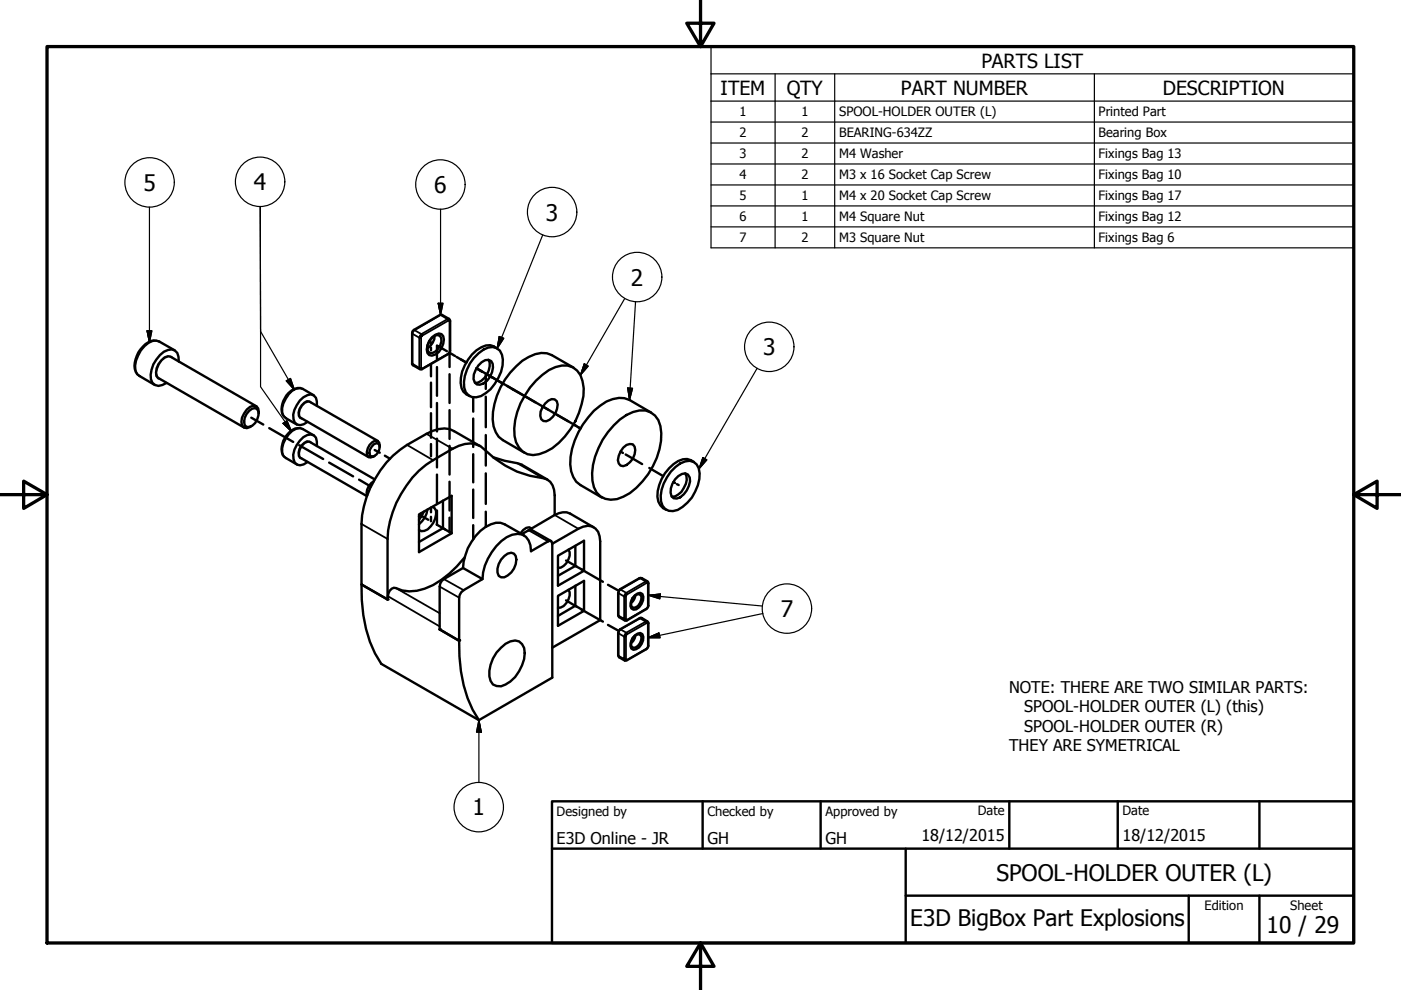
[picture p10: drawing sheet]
<svg xmlns="http://www.w3.org/2000/svg" width="297mm" height="210mm" viewBox="0 0 297 210" stroke-linecap="round" stroke-linejoin="round" font-family="sans-serif">
<!-- layer: Tweak Trail (ISO) -->
<g fill="none" stroke="#000" stroke-width=".51">
<path d="M91.4 72.6v.5M91.4 73.7v.6M91.4 77.2v2.6M92.6 77.8v6.1M94.7 74.5l-2.1-1.2v3M95.3 79.3v6.1M96.5 75.5l-1.2-.7v3M96.8 75.7l2.1 1.2M101 78.1l.4 .2M101 78.1l1.2 .7M101 78.1l3.5 2M101.7 78.5l.4 .2"/>
<path d="M103.5 79.5l2.7 1.6M53.3 88.6l2.5 1.4M57.1 90.8l5.1 2.9M63.4 94.4l5.1 2.9M69.8 98.1l5.1 2.9M79.4 95.4l1.1 .6M81.6 96.6l1.1 .7M91.4 81.1v5.2M91.4 87.6v5.2M91.4 94.1v2.6M92.6 85.4v6.1M92.6 93v6.1"/>
<path d="M95.3 87v6.1M95.3 94.5v6.1M100.3 84.2v3.1M100.3 88.7v6.1M100.3 96.3v6M103 84.1v6.5M103 92.2v6.5M106.3 81.1l7.2 4.2M106.8 81.4l-3.8-2.2v3.3M107.5 81.8l1.4 .8M108.6 82.5l7.6 4.3M115.4 86.4l5.1 2.9"/>
<path d="M118 87.9l4.2 2.4M121.7 90.1l1.4 .7M131.6 95.7l.5 .3M132.7 96.4l3.4 2M137.7 99.2l2.9 1.7M76.1 101.7l2.5 1.5M88.9 109.4h.1M89 109.2l1.8 1M89.2 109.5l.1 .1M91.4 107.6v1M91.4 109.6v.9M92.6 111.2l1.8 1"/>
<path d="M92.6 100.6v6.1M92.6 108.2v3.1M95.3 102.1v6.1M95.3 109.8v3M100.3 103.8v6M100.3 111.4v2.9M103 100.4v6.4M103 108.5v3.2M120 118.8l2.2 1.3M142.7 102.2l.4 .2M143.5 102.7l.4 .1M120 127.3l2.2 1.3"/>
<path d="M123.3 120.7l4.5 2.7M123.3 129.3l4.5 2.5M128.9 124l2.3 1.3M128.9 132.5l2.3 1.3M134.1 135.5h.1M134.1 127h.1M134.2 127h.1"/>
</g>
<!-- layer: Visible (ISO) -->
<g fill="none" stroke="#000" stroke-width=".51">
<path d="M29.6 79.7l3.2 1.9M33.8 72.4l3.2 1.9M36.3 75.7l18.1 10.4M37.9 76.7l-.1-1a1.62 1.62 0 0 0-2.2-1.5 6.2 6.2 0 0 0-3.6 6.2 1.68 1.68 0 0 0 2.4 1.2l.9-.4M91.6 71.5l.7-.5 .7-.3 .6 .1a2.35 2.35 0 0 1 0 3 2.28 2.28 0 0 1-2.6 1.5 2.35 2.35 0 0 1 0-3zM91.6 71.7l.6-.5 .6-.2 .5 .2a2.57 2.57 0 0 1-2.1 3.6l-.5-.3a2.66 2.66 0 0 1 .9-2.8zM92.1 71.2a3.4 3.4 0 0 1-1.5 2.7M100.5 75.9a5.5 5.5 0 0 1 4-2.3 2.43 2.43 0 0 1 2.1 2.6 9.1 9.1 0 0 1-4.6 7.8 2.38 2.38 0 0 1-3.6-1.8 8.2 8.2 0 0 1 2.1-6.3zM101.4 77.5l.7-.7 .8-.4 .7-.1 .5 .3a3.4 3.4 0 0 1-.8 4.1l-.8 .6-.8 .3-.6-.1a2.18 2.18 0 0 1-.3-3zM103.6 76.3a3.5 3.5 0 0 1-.9 3.9l-1.4 .9-.6 .1M105.4 73.9a2.7 2.7 0 0 0-3.4-.3 8.5 8.5 0 0 0-4.1 8.7l.3 .7 1.4 1M121.6 77.9l-4.6-2.6a5 5 0 0 0-4.9 .4 15.7 15.7 0 0 0-7.6 13.2 5.2 5.2 0 0 0 2.1 4.4l4.6 2.7"/>
<path d="M33.7 80.2l18.1 10.4M52.8 87.1l.7-.5 .6-.1 .4 .3a2.86 2.86 0 0 1-1.7 3.7h-.5a2.03 2.03 0 0 1 0-2.7zM54.9 87.7l-.2-1.1-.3-.5a2.24 2.24 0 0 0-2.6 1.6l-.5 .9-.1 .8 .1 .8 .5 .4 .5 .2 1-.5M60.6 88.7l2.3 1.3M60.6 97.1l2.3 1.4M63.8 88.6l14.4 8.3M63.8 97.1l14 8.1M64.2 82.5l2.3 1.3M64.2 91l2.3 1.3M65.8 85.3l14.3 8.2M65.8 93.8l13.6 7.8M67.2 86.1a1.86 1.86 0 0 0-1.3-2.5 4.8 4.8 0 0 0-3.7 5.3 1.41 1.41 0 0 0 2.2 1.1l.8-.6"/>
<path d="M67.2 94.6l-.2-1.8a1.68 1.68 0 0 0-2.7-.1 4.8 4.8 0 0 0-1.8 5.4 1.78 1.78 0 0 0 2.7-.1M79.2 94.2l.6-.2 .5 .1a1.93 1.93 0 0 1-1.5 2.7l-.4-.2a2.13 2.13 0 0 1 .8-2.4zM80.5 94.8l-.1-1-.4-.3a1.98 1.98 0 0 0-2 1.5l-.2 1.4 .3 .5 .4 .1 .9-.3M113.7 80.7a8.6 8.6 0 0 1 6.6-3.2 4 4 0 0 1 3.2 3.3 10.7 10.7 0 0 1-.8 6.7 15.4 15.4 0 0 1-7 8.3 4.2 4.2 0 0 1-5.7-.9 7.4 7.4 0 0 1-.8-5.8 16.5 16.5 0 0 1 4.5-8.4zM115.6 85.6l.7-.7 .7-.3 .6 .1 .4 .4a3.6 3.6 0 0 1-2.2 4.2h-.6a2.04 2.04 0 0 1-.2-2.9zM130.1 90.2a8.6 8.6 0 0 1 6.7-3.2 4 4 0 0 1 3.2 3.3 15.2 15.2 0 0 1-6.5 14.3 5.6 5.6 0 0 1-6.2 .7 5.6 5.6 0 0 1-1.8-5 16.5 16.5 0 0 1 4.6-10.1zM132.1 94.9l.7-.6 .7-.2 .7 .1a2.46 2.46 0 0 1 0 3.1l-1.4 1.3-.7 .2-.5-.1-.4-.4a3.6 3.6 0 0 1 .9-3.4zM138 87.5l-4.5-2.7a5.7 5.7 0 0 0-6.2 1.2 16.4 16.4 0 0 0-6.4 12.5 5.2 5.2 0 0 0 2.2 4.3l4.5 2.7M143.2 99a3.6 3.6 0 0 1 3.9-1 3.3 3.3 0 0 1 1.2 3.6 8.8 8.8 0 0 1-4.6 6.5 2.4 2.4 0 0 1-3.6-1.8 8.8 8.8 0 0 1 3.1-7.3zM147.1 98a2.82 2.82 0 0 0-3.3-.2 8.9 8.9 0 0 0-4.4 7.5 3 3 0 0 0 1.9 2.8M79.2 102.1a2.79 2.79 0 0 0-1.3 3M89.2 108.9l-.4 .6"/>
<path d="M89.9 108.5l-1.1 1.7M90.6 108a4.7 4.7 0 0 1-1.8 3.2M91.7 107.5l.4 .2a3.2 3.2 0 0 1-.8 3.9 1.83 1.83 0 0 1-2.5 .8M93.9 112l1.9 1.1v-8l-7 4v8l7-4M93.9 106.1v5.9l-5.1 2.9M112.7 112a1.68 1.68 0 0 0-2.3 1.1M117.6 109.2v-4.2a3.3 3.3 0 0 0-2.5-3.6 22.2 22.2 0 0 1-13.2-6.8 5.1 5.1 0 0 0-4.6-.1 31.6 31.6 0 0 0-9.9 6.8 21.7 21.7 0 0 0-5.2 13v12.8a2.46 2.46 0 0 1 1.3-2.5l.4 .1a7.5 7.5 0 0 0 6.1 .1 19.4 19.4 0 0 0 8.5-6.6M120.5 116.6a2.68 2.68 0 0 1-1 3.4l-.6 .4h-.6M122 120l1.8 1v-6.3l-5.5 3.1v6.4l5.5-3.2M122 115.7v4.3l-3.7 2.1M143.1 101.6a2.11 2.11 0 0 1 2.8-1 2.8 2.8 0 0 1-.3 3.4 2.61 2.61 0 0 1-2.8 1.6 2.41 2.41 0 0 1-.2-3zM145.3 100.4a3.9 3.9 0 0 1-2.2 4.9h-.7"/>
<path d="M120.5 125.1a2.69 2.69 0 0 1-1 3.4l-.6 .3-.6 .1M122 128.4l1.8 1.1v-6.3l-5.5 3.1v6.4l5.5-3.2M122 124.2v4.2l-3.7 2.2M134.3 126.7l.5-.6 .6-.1 .4 .1a1.99 1.99 0 0 1-1.1 2.7l-.5 .1a1.6 1.6 0 0 1 .1-2.2zM134.3 135.1l.5-.4 .6-.2 .4 .1a1.91 1.91 0 0 1-1.6 2.7l-.3-.2-.1-.6 .1-.7zM134.6 126.3l.6-.5 .6-.1a1.51 1.51 0 0 1 .2 2.4l-.5 .6-.6 .5-.6 .1-.4-.3a2.45 2.45 0 0 1 .7-2.7zM134.6 134.8l.6-.5 .6-.1a1.51 1.51 0 0 1 .2 2.4l-.5 .7-.6 .3-.6 .2-.4-.3a2.45 2.45 0 0 1 .7-2.7zM134.7 126.2l-.5 1.2-.4 .5M134.7 134.7l-.5 1.2-.4 .5"/>
</g>
<!-- layer: Border (ISO) -->
<g fill="none" stroke="#000" stroke-width=".38">
<path d="M33.8 72.4a2.81 2.81 0 0 0-3.1 1 6.7 6.7 0 0 0-1.9 5.1l.3 .8 .5 .4M36.3 75.7a2.24 2.24 0 0 0-2.6 1.6l-.6 1.7 .2 .8 .4 .4M36.6 75.9l-.4-.4h-.6a3.8 3.8 0 0 0-2.5 4.2l.4 .5 .5 .2M87.4 77.1l.2 .3M87.4 70.8l1.5 .8v6.4l-1.5-.9zM87.8 69.9l.1 .1-.3 .3-.2 .5v-.2M87.9 70l5.5-3.2 1.5 .9-5.6 3.1zM89.3 78h-.4l.1 .3M89.3 78v.2l.2-.1v.2M89.3 71.6v6.4M89.3 70.8l.2 .4-.2 .4h-.4l.1-.4zM93.3 66.8h.4"/>
<path d="M95.1 75l-.1 .1M95.1 68l-5.6 3.2M95.1 75l-5.6 3.1M95.2 67.6l-.3 .1 .4 .4M95.3 68.1v6.4M95.4 74.4l-.3 .6M95.4 68l-.1 .1M64.2 82.5a2.61 2.61 0 0 0-2.9 1.1 5.4 5.4 0 0 0-1.4 3.9l.2 .7 .5 .5M64.2 91a2.61 2.61 0 0 0-2.9 1.1 4.6 4.6 0 0 0-1.2 4.6l.5 .4M65.8 85.3a1.93 1.93 0 0 0-2.2 1.5l-.2 .7 .1 .7 .3 .4M65.8 93.8a1.93 1.93 0 0 0-2.2 1.5l-.2 .7 .1 .7 .3 .4M66 85.4l-.3-.3a2.16 2.16 0 0 0-2.3 1.6l-.2 .8 .1 .7 .3 .4 .5 .2"/>
<path d="M66 93.9l-.3-.3-.6-.1a2.61 2.61 0 0 0-1.5 3.6l.5 .2M86.3 94.3l5.5 3.3M90.4 92l5.5 3.2M109.7 98.2l5.4 3.2M76.6 111.1l5.6 3.2M112.1 112.4l4.1 2.4M117.6 109.2l5 2.9M82.2 126.4l11 6.4M83.9 124.7l9.3 5.3M93.2 124.4l4.1 2.3M94.1 122.8l4.2 2.3M131.1 130.5l.2 .3"/>
<path d="M131.1 138.9l.2 .5M131.1 125.8l1.2 .7v4.7l-1.2-.7zM131.1 134.3l1.2 .7v4.7l-1.2-.7zM131.4 124.9l.2 .1-.5 .7M131.4 133.4h.2l-.5 .9v-.2M131.6 125l4.1-2.4 1.2 .7-4.1 2.4zM131.6 133.4l4.1-2.3 1.2 .7-4.1 2.3zM132.5 126l.3-.3 .2 .3-.5 .5h-.2zM132.5 131.5l-.2-.3h.4l.1 .2h.2l-.1 .1M132.7 126.5v4.7M132.7 135v4.7M132.8 134.1l.2 .4-.3 .5h-.4z"/>
<path d="M132.9 140l-.2-.3h-.4l.2 .4M135.6 122.6h.5M136.1 131l-.5 .1M137.1 123.6l-4.1 2.4M137.1 129l-4.1 2.4M137.1 132.1l-4.1 2.4M137.1 137.5l-4.1 2.4M137.2 123.2l-.3 .1 .2 .3 .4 .1M137.2 131.7l-.3 .1 .2 .3h.2l.1 .1 .1-.1M137.4 123.7v4.9M137.4 132.2v4.8M137.5 128.4l-.5 .7"/>
<path d="M137.5 136.9l-.5 .7"/>
</g>
<g fill="none" stroke="#000" stroke-width=".51">
<path d="M33.8 72.4a2.89 2.89 0 0 0-3.5 1.1 5.5 5.5 0 0 0-1.5 5.3l.3 .5 .5 .4M87.4 70.3l.4-.4 5.5-3.1h.4l1.5 .8 .2 .4v6.4l-.1 .4-.3 .3-5.5 3.2h-.5l-1.4-.9-.2-.1zM64.2 82.5a3.1 3.1 0 0 0-3.8 1.9 3.7 3.7 0 0 0-.2 3.9l.4 .4M64.2 91a3.1 3.1 0 0 0-3.8 1.9l-.5 1.2a2.56 2.56 0 0 0 .7 3M101.8 94.6l-5.5-3.2a4.9 4.9 0 0 0-4.5-.1 24.1 24.1 0 0 0-12.3 10.3 20.1 20.1 0 0 0-2.9 9.5v12.8l5.6 3.2-5.6-3.2a28.4 28.4 0 0 0 4.2 16.9l20.7 11.9M104.5 96.9l2.5 .8 3.6 .8 5.5 3.2M106.9 117.9l.7-.5 .8-.2 .6 .2a2.65 2.65 0 0 1 0 3.2 3.1 3.1 0 0 1-2.8 1.8l-.5-.3a3.5 3.5 0 0 1 1.2-4.2zM111.1 113.5l-4.1-2.3a3.9 3.9 0 0 0-4.1 .5 11.6 11.6 0 0 0-4.7 8.7M112.1 112.4h.6l4.1 2.3M112.1 112.4l-1.5 .9M117.1 115.3l5.5-3.2a2.86 2.86 0 0 1 4.2 .6l.3 1 .2 1.1v16.7l-10.2 5.8M117.1 115.3l-.1-.5-.4-.1-.4 .1-3.6 2.1a3.5 3.5 0 0 0-1.9-3.6 4.8 4.8 0 0 0-4.4 1.4 11.8 11.8 0 0 0-4 8.1"/>
<path d="M117.1 115.3v28.4l-15.6 9M125.9 111.8l-5.1-2.9a3.5 3.5 0 0 0-3.2 .3l-5.5 3.2M93.2 133.4l4.1 2.5M97.3 135.9a28.4 28.4 0 0 0 4.2 16.8M97.3 135.9l.2-.2zM98.2 120.4l4.1 2.4-4 2.3-.5 .5-.3 .5-.2 .6v9.2l-4.1-2.5M98.2 120.4l-4.1 2.4-.4 .4-.4 .5-.1 .7v9M106.2 137.3a3.6 3.6 0 0 1 3.8-1.3 3.2 3.2 0 0 1 1.1 3.7 7.6 7.6 0 0 1-4.9 5.8 2.02 2.02 0 0 1-2.4-2.1 7.6 7.6 0 0 1 2.4-6.1zM131.4 124.9l4.2-2.3h.5l1.1 .6 .3 .5v4.7l-.1 .4-.4 .3-4.3 2.5-1.4-.8-.2-.3v-4.8zM131.4 133.4l4.4-2.4 1.4 .7 .3 .4v4.8l-.1 .4-.4 .3-4.1 2.4-.4 .1-1.2-.7-.2-.5v-4.8z"/>
</g>
<g fill="#000">
<circle cx="82.2" cy="127.1" r=".25"/>
<circle cx="93.2" cy="133.4" r=".25"/>
</g>
<!-- layer: Symbol (ISO) -->
<g fill="none" stroke="#000" stroke-width=".25">
<path d="M150.7 15.7v-5.8h136.3v5.8M150.7 15.7h136.3v5.7M150.7 15.7v36.8h136.3v-31.1M164.3 15.7v36.8M177 15.7v36.8M232 15.7v36.8M150.7 21.4h136.3M150.7 25.9h136.3M150.7 30.3h136.3M150.7 34.8h136.3M150.7 39.2h136.3M31.7 43.9v28.7"/>
<path d="M93.4 44.4v22.4M115.1 49.8l-9.7 24.1M150.7 43.7h136.3M150.7 48.1h136.3M31.2 70.1h1l-.5 2.5zM92.9 64.3h1l-.5 2.5zM105.9 71.3l.9 .4-1.4 2.2zM123.9 77.1l.8 .5-1.6 1.9zM132.5 63.3l-9.4 16.2M134.7 64l-1.2 20.8M160.5 78.1l-12.3 21.3M60 89.8l.8-.6 1 2.3z"/>
<path d="M60.7 80.7l.9-.5 .8 2.4zM62.4 82.6l-7.2-12.3v-26.5v38.2l6.6 9.5M133.1 82.3h1l-.6 2.5zM149 97l.9 .5-1.7 1.9zM137.4 135.2l2.3-1 .3 1zM137.5 126.2l2.5-.2-.1 1zM137.5 126.2l24.2 2.3M161.7 130.1l-24.3 5.1M101.5 152.7l.5 2.5h-1zM101.5 152.7v13.1"/>
<circle cx="31.7" cy="38.7" r="5.2"/>
<circle cx="55.1" cy="38.5" r="5.2"/>
<circle cx="93.4" cy="39.1" r="5.2"/>
<circle cx="117.1" cy="45" r="5.2"/>
<circle cx="135.1" cy="58.7" r="5.2"/>
<circle cx="163.1" cy="73.5" r="5.2"/>
<circle cx="166.8" cy="129" r="5.2"/>
<circle cx="101.5" cy="171.1" r="5.2"/>
</g>
<!-- layer: Border (ISO) -->
<path d="M148.5 -.1v10l-2.9-5h5.8l-2.9 5M10 9.9h277v190h-277zM0 104.9h10l-5-2.9v5.8l5-2.9M287 104.9l5 2.9v-5.8l-5 2.9h10M148.5 199.9l2.9 5h-5.8l2.9-5v10" fill="none" stroke="#000" stroke-width=".7"/>
<!-- layer: Title (ISO) -->
<path d="M117 169.9h170v30h-170zM117 179.9h170M149 169.9v10M174 169.9v10M192 179.9v20M214 169.9v10M237 169.9v10M267 169.9v10M192 189.9h95M252 189.9v10M267 189.9v10" fill="none" stroke="#000" stroke-width=".51"/>
<!-- layer: Symbol (ISO) -->
<g fill="#000" stroke="#000" stroke-width=".25">
<path d="M31.2 70.1l.5 2.5zM31.2 70.1h1l-.5 2.5zM92.9 64.3l.5 2.5zM92.9 64.3h1l-.5 2.5zM105.9 71.3l-.5 2.6zM105.9 71.3l.9 .4-1.4 2.2zM123.9 77.1l-.8 2.4zM123.9 77.1l.8 .5-1.6 1.9zM60 89.8l1.8 1.7zM60 89.8l.8-.6 1 2.3zM60.7 80.7l1.7 1.9zM60.7 80.7l.9-.5 .8 2.4z"/>
<path d="M133.1 82.3l.4 2.5zM133.1 82.3h1l-.6 2.5zM149 97l-.8 2.4zM149 97l.9 .5-1.7 1.9zM137.4 135.2l2.3-1zM137.4 135.2l2.3-1 .3 1zM137.5 126.2l2.5-.2zM137.5 126.2l2.5-.2-.1 1zM101.5 152.7l.5 2.5zM101.5 152.7l.5 2.5h-1z"/>
</g>
<g font-size="4.8">
<text x="30.4" y="40.4">5</text>
<text x="53.8" y="40.3">4</text>
<text x="92.1" y="40.9">6</text>
<text x="115.8" y="46.8">3</text>
<text x="133.7" y="60.6">2</text>
<text x="161.8" y="75.3">3</text>
<text x="165.5" y="130.8">7</text>
<text x="100.2" y="172.9">1</text>
<text x="211.3" y="186.8">SPOOL-HOLDER OUTER (L)</text>
<text x="193" y="196.3">E3D BigBox Part Explosions</text>
<text x="268.5" y="197.8">10 / 29</text>
</g>
<g font-size="4.1">
<text x="208.1" y="14.3">PARTS LIST</text>
<text x="152.8" y="20">ITEM</text>
<text x="166.8" y="20.1">QTY</text>
<text x="191" y="20">PART NUMBER</text>
<text x="246.6" y="20.1">DESCRIPTION</text>
</g>
<g font-size="3.4">
<text x="213.9" y="146.8">NOTE: THERE ARE TWO SIMILAR PARTS:</text>
<text x="217.2" y="151">SPOOL-HOLDER OUTER (L) (this)</text>
<text x="217.2" y="155.1">SPOOL-HOLDER OUTER (R)</text>
<text x="213.9" y="159.2">THEY ARE SYMETRICAL</text>
<text x="118" y="178.9">E3D Online - JR</text>
<text x="150" y="178.9">GH</text>
<text x="175" y="178.9">GH</text>
<text x="195.4" y="178.3">18/12/2015</text>
<text x="238" y="178.3">18/12/2015</text>
</g>
<g font-size="2.7">
<text x="156.8" y="24.7">1</text>
<text x="156.8" y="29.1">2</text>
<text x="169.9" y="24.7">1</text>
<text x="169.9" y="29.1">2</text>
<text x="177.9" y="24.7">SPOOL-HOLDER OUTER (L)</text>
<text x="177.9" y="29.1">BEARING-634ZZ</text>
<text x="232.9" y="24.7">Printed Part</text>
<text x="232.9" y="29.1">Bearing Box</text>
<text x="156.8" y="33.6">3</text>
<text x="169.9" y="33.6">2</text>
<text x="177.9" y="33.6">M4 Washer</text>
<text x="232.9" y="33.6">Fixings Bag 13</text>
<text x="156.8" y="37.9">4</text>
<text x="169.9" y="38">2</text>
<text x="177.9" y="38">M3 x 16 Socket Cap Screw</text>
<text x="232.9" y="38">Fixings Bag 10</text>
<text x="156.8" y="42.4">5</text>
<text x="156.8" y="46.9">6</text>
<text x="169.9" y="42.4">1</text>
<text x="169.9" y="46.8">1</text>
<text x="177.9" y="42.5">M4 x 20 Socket Cap Screw</text>
<text x="177.9" y="46.9">M4 Square Nut</text>
<text x="232.9" y="42.5">Fixings Bag 17</text>
<text x="232.9" y="46.9">Fixings Bag 12</text>
<text x="156.8" y="51.3">7</text>
<text x="169.9" y="51.3">2</text>
<text x="177.9" y="51.3">M3 Square Nut</text>
<text x="232.9" y="51.3">Fixings Bag 6</text>
<text x="118" y="173">Designed by</text>
<text x="150" y="173">Checked by</text>
<text x="175" y="173">Approved by</text>
<text x="207.3" y="172.9">Date</text>
<text x="238" y="172.9">Date</text>
<text x="255.4" y="193">Edition</text>
<text x="273.6" y="193">Sheet</text>
</g>
</svg>
